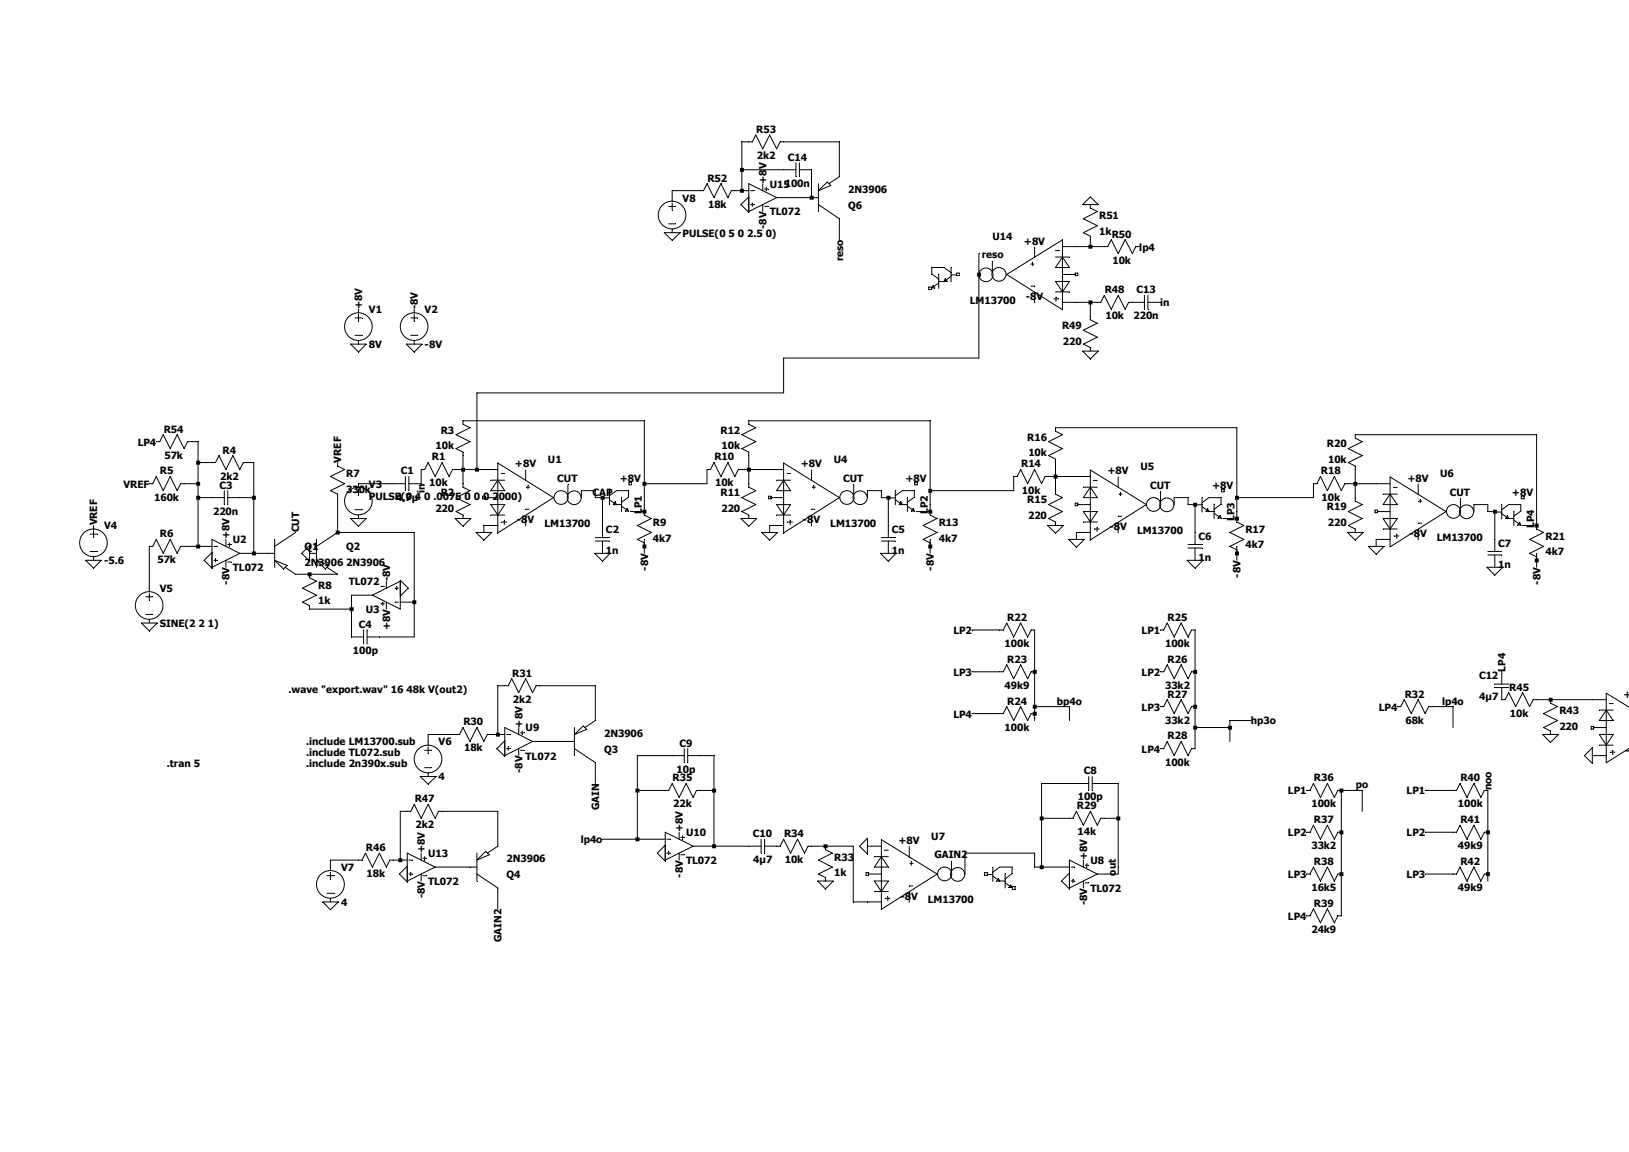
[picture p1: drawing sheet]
<svg xmlns="http://www.w3.org/2000/svg" width="297mm" height="210mm" viewBox="0 0 297 210" stroke-linecap="round" stroke-linejoin="round" font-family="sans-serif">
<g fill="none" stroke="#000" stroke-width=".18">
<path d="M88 90.5h.5v.4h-.5zM88.2 85.6h2.6M88.2 90.7h2.6M88.2 95.8h2.6M89.5 87.5h2.5M89.5 92h2.5l-1.2 1.9zM89.5 93.9h2.5M90.8 87.5l1.2 2h-2.5zM90.8 84.4l10.1 6.3-10.1 6.5zM91.4 86.3h.6M91.5 95.2h.9M91.9 94.8v.8"/>
<path d="M95.8 85.7v1.9M95.8 94v1.9M95.8 92.8h.7M96 88.8h.6M96.3 88.5v.6M103.5 88.4v1.7M110.2 90.8h.9M111.1 90.4l1.3-.9h2.2v1.1l-1.3 1M111.1 91.1l1.3 .9-.3-.5-.3 .5h1.5M111.1 89.5v2.5M113.3 90.6v2.7M113.3 92.3l1.3 .9"/>
<path d="M114.3 92.7l.3 .5h-.6z"/>
<circle cx="102.3" cy="90.7" r="1.27"/>
<circle cx="104.7" cy="90.7" r="1.26"/>
</g>
<g fill="none" stroke="#000" stroke-width=".18">
<path d="M64.7 58h1.3M65.4 56.4v.6M65.4 57.3v1.3M74.9 58h1.3M75.5 56.4v.6M75.5 57.3v1.3M64.7 61.1h1.3M65.4 62.1v.6M74.9 61.1h1.3M75.5 62.1v.6M84.4 76.7v.6l1.3 .7-2.6 1.2 2.6 1.3-2.6 1.3 1.3 .6v.7M16.4 97.4h1.3"/>
<path d="M17.1 95.8v.6M17.1 96.7v1.3M27.2 88.2h.7l.6-1.3 1.3 2.6 1.2-2.6 1.3 2.6 .6-1.3h.7M27.2 99.6h.7l.6-1.3 1.3 2.6 1.2-2.6 1.3 2.6 .6-1.3h.7M38.7 98.3l5 2.6-5 2.5zM38.7 90.7h2.2M38.7 84.3h.6l.6-1.2 1.3 2.5 1.3-2.5 1.2 2.5 .7-1.3h.6M39 99.6h.6M40.9 89.5v2.5M41.2 98.3v1.3M41.5 99.3h.7M41.5 90.7h2.2"/>
<path d="M41.5 89.5v2.5M41.8 99v.6M50.1 98.3v5.1M53.9 97.1l-3.8 2.5M57.7 98.3v5.1M61.6 97.1l-3.9 2.5M61.6 84.3v.7l1.2 .6-2.6 1.3 2.6 1.3-2.6 1.3 1.4 .6v.6M64.7 89.7h1.3M64.7 92.9h1.3M65.4 88.2v.6M65.4 89.1v1.3M65.4 93.9v.6"/>
<path d="M71.7 88.2h2.2M73.9 86.9v2.6M74.5 88.2h2.3M74.5 86.9v2.6M76.8 85.6h.6l.7-1.3 1.2 2.6 1.3-2.6 1.3 2.6 .6-1.3h.6M84.4 88.2v.6l1.3 .7-2.6 1.2 2.6 1.3-2.6 1.3 1.3 .6v.6M108.5 98h2.6M108.5 98.6h2.6M109.9 95.8v2.2M109.9 98.6v2.3M117.5 93.3v.6l1.2 .6-2.5 1.3 2.5 1.3-2.5 1.2 1.3 .7v.6M140.1 90.5h.5v.4h-.5z"/>
<path d="M140.3 85.6h2.6M140.3 90.7h2.6M140.3 95.8h2.6M141.6 87.5h2.5M141.6 92h2.5l-1.2 1.9zM141.6 93.9h2.5M142.9 87.5l1.2 2h-2.5zM142.9 84.4l10.1 6.3-10.1 6.5zM143.5 86.3h.6M143.6 95.2h.9M144.1 94.8v.8M148 85.7v1.9"/>
<path d="M148 94v1.9M148 92.8h.6M148.1 88.8h.6M148.4 88.5v.6M155.7 88.4v1.7M162.3 90.8h.9M163.2 90.4l1.3-.9h2.2v1.1l-1.3 1M163.2 91.1l1.3 .9-.2-.5-.3 .5h1.4M163.2 89.5v2.5M165.4 90.6v2.7M165.4 92.3l1.3 .9M166.5 92.7l.2 .5h-.5z"/>
<path d="M16.4 100.5h1.3M17.1 101.5v.7M26.6 108.8h1.3M26.6 112h1.3M27.2 107.2v.7M27.2 108.2v1.2M27.2 112.9v.7M39 102.2h.6M39.3 101.8v.6M41.2 102.2v1.2M41.5 102.4h.7M48.8 100.9h1.3"/>
<path d="M50.1 102.2l2.2 .9-.6 .6zM52 103.4l1.9 1.3M56.4 100.9h1.3M56.4 104.7v.6l1.3 .7-2.5 1.2 2.5 1.3-2.5 1.3 1.2 .6v.6M57.7 102.2l2.2 .9-.6 .6zM59.6 103.4l2 1.3M64.1 116.1h2.2M66.3 114.9v2.5M66.9 116.1h2.3M66.9 114.9v2.5M67.9 108.5l5.1-2.5v5zM69.5 110.1h.6"/>
<path d="M69.5 106.9h.6M69.8 109.8v.6M70.4 106v1.2M70.4 109.8v1.2M72 109.8h.6M72 107.2h.6M72.3 106.9v.6"/>
<circle cx="65.3" cy="59.5" r="2.52"/>
<circle cx="75.5" cy="59.5" r="2.52"/>
<circle cx="17" cy="99" r="2.52"/>
<circle cx="65.3" cy="91.3" r="2.52"/>
<circle cx="154.4" cy="90.7" r="1.27"/>
<circle cx="156.8" cy="90.8" r="1.27"/>
<circle cx="27.2" cy="110.4" r="2.52"/>
</g>
<g fill="none" stroke="#000" stroke-width=".18">
<path d="M136.5 76.7v.6l1.3 .7-2.5 1.2 2.5 1.3-2.5 1.3 1.2 .6v.7M128.9 85.6h.6l.7-1.3 1.2 2.6 1.3-2.6 1.3 2.6 .6-1.3h.7M136.5 88.2v.6l1.3 .7-2.5 1.2 2.5 1.3-2.5 1.3 1.2 .6v.6M160.7 98h2.5M160.7 98.6h2.5M162 95.8v2.2M162 98.6v2.3M169.6 93.3v.6l1.3 .6-2.6 1.3 2.6 1.3-2.6 1.2 1.3 .7v.6M196 91.7h.5v.5h-.5zM196.3 86.9h2.5M196.3 92h2.5M196.3 97.1h2.5"/>
<path d="M197.5 88.8h2.6M197.5 93.3h2.6l-1.3 1.9zM197.5 95.2h2.6M198.8 88.8l1.3 1.9h-2.6zM198.8 85.7l10.2 6.3-10.2 6.4zM199.4 87.6h.7M199.5 96.4h.9M200 96.1v.8M203.9 87v1.9M203.9 95.2v2M203.9 94.1h.6M204 90.1h.6"/>
<path d="M204.3 89.7v.7M211.6 89.7v1.7M218.2 92h1M219.2 91.7l1.2-1h2.2v1.2l-1.2 .9M219.2 92.4l1.2 .9-.2-.5-.3 .5h1.5M219.2 90.7v2.6M221.4 91.9v2.6M221.4 93.6l1.2 .8M222.4 94l.2 .4h-.5z"/>
<circle cx="210.4" cy="92" r="1.27"/>
<circle cx="212.8" cy="92" r="1.27"/>
</g>
<g fill="none" stroke="#000" stroke-width=".18">
<path d="M192.4 78v.6l1.3 .6-2.5 1.3 2.5 1.3-2.5 1.3 1.2 .6v.6M184.8 86.9h.7l.6-1.3 1.3 2.6 1.2-2.6 1.3 2.6 .6-1.3h.7M192.4 89.5v.6l1.3 .6-2.5 1.3 2.5 1.3-2.5 1.2 1.2 .7v.6M216.6 99.3h2.6M216.6 99.9h2.6M217.9 97.1v2.2M217.9 99.9v2.3M225.5 94.5v.7l1.3 .6-2.6 1.3 2.6 1.2-2.6 1.3 1.3 .6v.7M250.7 93h.5v.5h-.5zM250.9 88.2h2.5M250.9 93.3h2.5M250.9 98.3h2.5"/>
<path d="M252.2 90.1h2.6M252.2 94.5h2.6l-1.4 1.9zM252.2 96.4h2.6M253.4 90.1l1.4 1.9h-2.6zM253.4 87l10.3 6.3-10.3 6.4zM254.1 88.9h.7M254.2 97.7h.9M254.7 97.4v.8M258.6 88.2v1.9M258.6 96.5v1.9M258.6 95.4h.6M258.7 91.4h.5"/>
<path d="M259 91v.7M266.3 90.9v1.8M272.8 93.3h1M273.8 92.9l1.3-.9h2.2v1.2l-1.3 .9M273.8 93.6l1.3 .9-.3-.5-.3 .5h1.5M273.8 92v2.6M276 93.2v2.6M276 94.8l1.3 .9M277.1 95.2l.2 .5h-.6z"/>
<circle cx="265" cy="93.2" r="1.26"/>
<circle cx="267.4" cy="93.3" r="1.27"/>
</g>
<g fill="none" stroke="#000" stroke-width=".18">
<path d="M247.1 79.2v.7l1.3 .6-2.6 1.3 2.6 1.3-2.6 1.2 1.3 .7v.6M239.5 88.2h.6l.6-1.3 1.3 2.6 1.3-2.6 1.3 2.6 .6-1.3h.6M247.1 90.7v.7l1.3 .6-2.6 1.3 2.6 1.2-2.6 1.3 1.3 .6v.7M272.5 98.3v2.2M280.2 95.8v.6l1.2 .7-2.5 1.2 2.5 1.3-2.5 1.3 1.3 .6v.7M182.3 114.9h.6l.7-1.3 1.2 2.5 1.3-2.5 1.3 2.5 .6-1.2h.6M211.5 114.9h.7l.6-1.3 1.3 2.5 1.2-2.5 1.3 2.5 .7-1.2h.6M271.3 100.5h2.5M271.3 101.2h2.5M272.5 101.2v2.2M182.3 122.5h.6l.7-1.3 1.2 2.5 1.3-2.5 1.3 2.5 .6-1.2h.6M182.3 130.1h.6l.7-1.3 1.2 2.6 1.3-2.6 1.3 2.6 .6-1.3h.6"/>
<path d="M211.5 122.5h.7l.6-1.3 1.3 2.5 1.2-2.5 1.3 2.5 .7-1.2h.6M211.5 128.8h.7l.6-1.2 1.3 2.5 1.2-2.5 1.3 2.5 .7-1.3h.6M211.5 136.5h.7l.6-1.3 1.3 2.6 1.2-2.6 1.3 2.6 .7-1.3h.6M254.8 128.8h.6l.6-1.2 1.3 2.5 1.3-2.5 1.2 2.5 .7-1.3h.6M157.9 159.1h.5v.5h-.5zM158.2 154.3h2.5M158.2 159.3h2.5M159.4 156.2h2.6M160.7 156.2l1.3 1.9h-2.6zM160.7 153.1l10.2 6.2-10.2 6.5zM161.3 155h.7M165.8 154.3v2"/>
<path d="M165.9 157.4h.6M166.2 157.1v.6M173.5 157.1v1.7M180 159.4h1M181 159l1.3-.9h2.2v1.2l-1.2 .9M181 159.7l1.3 .9-.3-.5-.3 .5h1.6M181 158.1v2.6M183.3 159.3v2.6M158.2 164.4h2.5M159.4 160.6h2.6l-1.3 1.9zM159.4 162.5h2.6M161.4 163.8h.9"/>
<path d="M161.9 163.5v.8M165.8 162.6v1.9M165.8 161.5h.6M183.3 161l1.2 .8M184.3 161.3l.2 .5h-.6z"/>
<circle cx="172.3" cy="159.3" r="1.27"/>
<circle cx="174.6" cy="159.4" r="1.27"/>
</g>
<path d="M179.5 159.1h.5v.5h-.5z" fill="none" stroke="#000" stroke-width=".18"/>
<path d="M184.6 161.6h.5v.5h-.5z" fill="none" stroke="#000" stroke-width=".18"/>
<g fill="none" stroke="#000" stroke-width=".18">
<path d="M77.4 136.8h1.3M77.4 140h1.3M78.1 135.2v.6M78.1 136.1v1.3M83.1 133.9h.7l.6-1.3 1.3 2.6 1.3-2.6 1.2 2.6 .7-1.3h.6M92 132.6l5.1 2.6-5.1 2.6zM92 125h.7l.6-1.3 1.3 2.6 1.2-2.6 1.3 2.6 .6-1.3h.7M92.4 133.9h.6M92.4 136.5h.6M92.7 136.1v.7M94.6 132.6v1.3M94.6 136.5v1.3"/>
<path d="M94.9 133.6h.6M94.9 136.8h.6M95.2 133.3v.6M103.5 135.2h1.2M104.7 133.9l1.6-1.6 .7 .7zM104.7 132.6v5.2M104.7 136.5l3.8 2.5M108.5 131.4l-1.9 1.2M122.6 137.8h2.2M124.8 136.5v2.5M125.4 137.8h2.2M125.4 136.5v2.5"/>
<path d="M290.1 132.4h.5v.5h-.5zM290.3 137.8h2.6M290.3 127.6h2.6M290.3 132.6h2.6M291.6 133.9h2.5l-1.2 1.9zM291.6 129.5h2.5M291.6 135.8h2.5M292.9 129.5l1.2 1.9h-2.5zM293.5 128.3h.6M293.6 137.1h.9M294 136.8v.8M297.1 128.9l-4.2-2.5v12.7l4.2-2.7"/>
<path d="M78.1 140.9v.7M121.3 151.7l5.1 2.6-5.1 2.5zM121.3 144.1h.6l.7-1.3 1.2 2.6 1.3-2.6 1.3 2.6 .6-1.3h.6M121.6 153h.6M121.6 155.5h.6M121.9 155.2v.6M123.8 151.7v1.3M123.8 155.5v1.3M124.1 152.7h.7M124.1 155.8h.7M124.5 152.4v.6M136.5 154.3h2.3"/>
<path d="M138.8 153v2.5M139.4 154.3h2.8l.7-1.3 1.2 2.5 1.3-2.5 1.3 2.5 .6-1.2h.7M139.4 153v2.5M150.5 154.3v.6l1.3 .6-2.6 1.3 2.6 1.3-2.6 1.2 1.3 .7v.6M195 156.8l5.1 2.5-5.1 2.6zM195 149.2h.6l.7-1.3 1.2 2.6 1.3-2.6 1.3 2.6 .6-1.3h.6M195.3 158.1h.7M196.3 142.8h2.2M197.5 156.8v1.3M197.9 157.7h.6M198.2 157.4v.7M198.5 141.6v2.5"/>
<path d="M199.1 142.8h2.2M199.1 141.6v2.5M238.2 144.1h.6l.7-1.3 1.2 2.6 1.3-2.6 1.3 2.6 .6-1.3h.7M238.2 151.7h.6l.7-1.2 1.2 2.5 1.3-2.5 1.3 2.5 .6-1.3h.7M238.2 159.3h.6l.7-1.2 1.2 2.5 1.3-2.5 1.3 2.5 .6-1.3h.7M264.9 144.1h.7l.6-1.3 1.3 2.6 1.2-2.6 1.3 2.6 .6-1.3h.7M264.9 151.7h.7l.6-1.2 1.3 2.5 1.2-2.5 1.3 2.5 .6-1.3h.7M264.9 159.3h.7l.6-1.2 1.3 2.5 1.2-2.5 1.3 2.5 .6-1.3h.7M195.3 160.6h.7M195.6 160.3v.7M197.5 160.6v1.3M197.9 161h.6"/>
<path d="M238.2 167h.6l.7-1.3 1.2 2.5 1.3-2.5 1.3 2.5 .6-1.2h.7"/>
<circle cx="78" cy="138.4" r="2.52"/>
</g>
<g fill="none" stroke="#000" stroke-width=".18">
<path d="M170.1 52l.3 .5h-.5zM171.2 50v2.6M171.2 51.6l-1.3 .9M173.4 49.7l-1.3-.9h-2.2v1.2l1.3 .9M173.4 50.4l-1.3 .9 .2-.5 .4 .5h-1.5M173.4 48.8v2.6M173.4 50.1h.9M180.9 47.7v1.8M183.6 50l10.1-6.3v12.8zM187.9 48.1h.6M188 52.2h.6M188.3 47.8v.6"/>
<path d="M188.6 45v1.9M188.6 53.3v1.9M192.2 54.5h.8M192.4 46.9h2.6M192.4 51.3h2.6l-1.3 1.9zM192.4 53.2h2.6M192.4 45.7h.7M192.5 54.1v.8M193.7 46.9l1.3 1.9h-2.6zM193.7 45h2.6M193.7 50h2.6M193.7 55.1h2.6"/>
<path d="M196 49.8h.5v.4h-.5zM272.5 125.3h2.6M272.5 124.7h2.6M273.8 125.3v2.3h.6l.7-1.3 1.3 2.5 1.2-2.5 1.3 2.5 .6-1.2h.7M273.8 122.5v2.2M282.7 127.6v.6l1.3 .6-2.6 1.3 2.6 1.3-2.6 1.2 1.3 .7v.6M59.6 159.6h1.3M60.2 158.1v.6M60.2 159v1.3M65.4 156.8h.6l.6-1.3 1.3 2.6 1.3-2.6 1.2 2.6 .7-1.3h.6M74.3 155.5l5 2.6-5 2.5zM74.3 147.9h.6l.6-1.3 1.3 2.6 1.3-2.6 1.2 2.6 .7-1.3h.6"/>
<path d="M74.5 156.8h.7M74.5 159.3h.7M74.9 159v.6M76.8 155.5v1.3M76.8 159.3v1.3M77.1 156.5h.6M77.1 159.6h.6M77.4 156.2v.6M85.7 158.1h1.3M87 155.5v5.1M87 159.3l3.8 2.6M88.6 155.2l.6 .6-2.2 1z"/>
<path d="M90.8 154.3l-1.9 1.2M59.6 162.9h1.3M60.2 163.8v.6"/>
<circle cx="179.8" cy="50.1" r="1.27"/>
<circle cx="182.2" cy="50" r="1.27"/>
<circle cx="60.2" cy="161.2" r="2.53"/>
</g>
<path d="M174.4 49.8h.5v.4h-.5z" fill="none" stroke="#000" stroke-width=".18"/>
<path d="M169.3 52.3h.5v.5h-.5z" fill="none" stroke="#000" stroke-width=".18"/>
<g fill="none" stroke="#000" stroke-width=".18">
<path d="M121.9 37.6h1.3M122.6 37v1.3M135.3 30.9h9.8M136.5 35.9l-1.4 1.4 1.4 1.4v-5.2l5.1 2.5M136.5 34.8h-3.2l-.6 1.2-1.3-2.5-1.2 2.5-1.3-2.5-.6 1.3h-5.7v1.9M136.9 34.8h.6M136.9 37.3h.6M137.2 37v.6M139.1 33.5v1.3M139.1 37.3v1.3M139.4 34.5h.6M139.4 37.6h.6"/>
<path d="M139.7 34.1v.7M141.6 36l-5.1 2.6M141.6 36h7.6M145.1 29.7v2.5M145.8 30.9h2.2v5.1M145.8 29.7v2.5M149.2 34.8l1.6-1.6 .7 .6zM149.2 33.5v5.1M149.2 37.3l3.8 2.6v3.8M151.1 33.5l1.9-1.3v-6.3h-10.8l-.6 1.2-1.3-2.5-1.2 2.5-1.3-2.5-.6 1.3h-1.9v8.9M198.8 37.3v.6l1.3 .7-2.6 1.3 2.6 1.2-2.6 1.3 1.3 .7v1.9M198.8 35.9l1.4 1.4h-2.8z"/>
<path d="M121.1 42.4h2.9l-1.4 1.4zM121.9 40.8h1.3M122.6 41.8v.6M178.5 46.2v19.1h-35.6v6.3h-55.9v14M196.3 55.1h4.4l.6-1.3 1.3 2.6 1.3-2.6 1.2 2.6 .7-1.3h2.9M196.3 45h5.7l.6-1.3 1.3 2.5 1.2-2.5 1.4 2.5 .6-1.2h.6M198.8 55.1v3.2l1.3 .6-2.6 1.3 2.6 1.3-2.6 1.2 1.3 .7v.6M208.7 53.8v2.6M209.3 55.1h2.2M209.3 53.8v2.6M63.9 62.7h2.9l-1.4 1.5zM74.1 62.7h2.9l-1.5 1.5z"/>
<path d="M84.4 76.7h33.1v16.6h-2.6M136.5 76.7h33.1v16.6h-2.6M192.4 78h33.1v16.5h-2.5M197.4 64h2.8l-1.4 1.4zM247.1 79.2h33.1v16.6h-2.6M27.2 99.6v7.6M28.5 80.5h.6l.7-1.3 1.2 2.6 1.3-2.6 1.3 2.6 .6-1.3h1.9v19.1M33.6 99.6h5.1M33.6 88.2h2.5M36.1 84.3h2.6M36.1 90.7h2.6M43.7 90.7h2.6"/>
<path d="M45 84.3h1.3v16.6M56.4 99.4v2.9l-1.4-1.4zM61.6 90.7v6.4h13.9v19h-6.3M63.9 94.5h2.9l-1.4 1.4zM65.4 88.2h6.3M76.8 85.6v2.6M83 94.5h2.9l-1.5 1.4zM83.1 85.6h5.1M84.4 83.1v5.1M86.8 97.1h2.9l-1.5 1.4zM88.2 95.8v1.3M106 90.7v-1.2h2.5v1.2h1.4v5.1"/>
<path d="M114.7 87.9h.4v.5h-.4zM117.5 98.3v2.6M128.9 85.6v2.6h-11.4M135.1 94.5h2.9l-1.5 1.4zM135.3 85.6h5M136.5 83.1v5.1M138.9 97.1h2.9l-1.5 1.4zM140.3 95.8v1.3M158.2 90.7v-1.2h2.5v1.2h1.3v5.1M166.8 87.9h.5v.5h-.5zM169.6 98.3v2.6M184.8 86.9v2.6h-15.2"/>
<path d="M191 95.8h2.9l-1.5 1.4zM191.2 86.9h5.1M192.4 84.3v5.2M194.9 98.3h2.8l-1.4 1.5zM196.3 97.1v1.2M214.1 92v-1.3h2.5v1.3h1.3v5.1M222.7 89.2h.5v.5h-.5zM225.5 99.6v2.6M239.5 88.2v2.5h-14M245.7 97.1h2.8l-1.4 1.4zM245.8 88.2h5.1M247.1 85.6v5.1"/>
<path d="M249.5 99.6h2.8l-1.4 1.4zM250.9 98.3v1.3M268.7 93.3v-1.3h2.6v1.3h1.2v5M277.4 90.5h.5v.4h-.5zM15.6 102.2h2.9l-1.4 1.4zM25.8 113.6h2.9l-1.5 1.4zM37.2 102.2l1.5-1.5v2.9zM43.7 100.9h5.1M53.9 104.7h7.7M56.4 111h7.7M67.9 108.5h-3.8v7.6M73 105.8l1.4 1.4-1.4 1.5z"/>
<path d="M73 109.8h2.5M108.4 100.9h2.9l-1.4 1.4zM160.5 100.9h2.9l-1.4 1.4zM177.2 114.9h5.1M188.6 114.9v16.5M216.5 102.2h2.8l-1.4 1.4zM217.9 114.9v21.6M271.1 103.4h2.9l-1.5 1.5zM280.2 100.9v2.5M83.1 133.9h-5v1.3M89.5 133.9h2.5M92 135v2.9l-1.4-1.4z"/>
<path d="M92 125h-1.2v8.9M97.1 135.2h6.4M98.4 125h10.1v6.4M108.5 139v3.8M122.6 137.8h-6.4v15.2M127.6 137.8h2.6v16.5M177.2 122.5h5.1M177.2 130.1h5.1M188.6 128.8h6.4v2.6M217.9 132.6h6.3M228 131.4h-3.8v3.8M261.1 128.8h3.8v3.8"/>
<path d="M280.2 127.6h10.1M281.3 133.9h2.8l-1.4 1.4zM288.9 137.8l1.4-1.5v2.8zM65.4 156.8h-5.2v1.3M71.7 156.8h2.6M74.3 147.9h-1.3v8.9M74.3 157.9v2.9l-1.5-1.5zM76.6 141.6h2.9l-1.4 1.4zM79.3 158.1h6.4M80.6 147.9h10.2v6.4M109.9 153h11.4M116.2 144.1h5.1"/>
<path d="M121.3 154.1v2.9l-1.5-1.5zM126.4 154.3h10.1M127.6 144.1h2.6M148 154.3h7.6v10.1h2.6M158.2 152.8v2.9l-1.5-1.4zM189.9 149.2h5.1M195 159.2v2.9l-1.5-1.5zM195 158.1h-6.4v-2.6h-12.7v3.8M196.3 142.8h-6.4v15.3M201.3 142.8h2.6v16.5h-3.8M201.3 149.2h2.6M248.4 147.9v-3.8h-3.8v22.9"/>
<path d="M259.8 144.1h5.1M259.8 151.7h5.1M259.8 159.3h5.1M271.3 144.1v16.5M58.8 164.4h2.9l-1.5 1.5zM90.8 161.9v3.8M149.1 160.6h2.8l-1.4 1.5z"/>
<circle cx="122.5" cy="39.2" r="2.52"/>
</g>
<g fill="#000">
<path d="M244.2 159h.7v.7h-.7zM246.8 87.8h.7v.8h-.7zM270.9 151.4h.8v.7h-.8zM270.9 159h.8v.7h-.8zM272.2 92.9h.7v.7h-.7zM279.8 95.5h.7v.7h-.7zM279.8 101.8h.7v.7h-.7zM282.4 127.2h.7v.7h-.7z" fill-rule="evenodd"/>
<path d="M35.8 84h.7v.7h-.7zM35.8 87.8h.7v.8h-.7zM35.8 90.4h.7v.7h-.7zM35.8 99.3h.7v.7h-.7zM45.9 90.4h.8v.7h-.8zM45.9 100.5h.8v.8h-.8zM56.1 104.4h.7v.7h-.7zM61.2 96.7h.7v.8h-.7zM63.8 110.7h.7v.7h-.7zM72.6 156.5h.8v.7h-.8zM75.2 109.4h.7v.8h-.7zM84.1 85.3h.7v.7h-.7zM86.6 85.3h.7v.7h-.7zM90.4 133.6h.7v.7h-.7zM109.5 90.4h.7v.7h-.7zM115.9 143.8h.7v.7h-.7zM115.9 152.7h.7v.7h-.7zM117.1 87.8h.8v.8h-.8zM117.1 92.9h.8v.7h-.8zM117.1 99.3h.8v.7h-.8zM129.8 143.8h.8v.7h-.8zM129.8 153.9h.8v.7h-.8zM134.9 30.6h.7v.7h-.7zM134.9 34.4h.7v.7h-.7zM136.2 85.3h.7v.7h-.7zM147.6 35.7h.7v.7h-.7zM150.2 153.9h.7v.7h-.7zM161.6 90.4h.7v.7h-.7zM169.2 89.1h.8v.7h-.8zM169.2 92.9h.8v.7h-.8zM169.2 99.3h.8v.7h-.8zM178.1 49.7h.8v.7h-.8zM188.3 122.1h.7v.8h-.7zM188.3 128.5h.7v.7h-.7zM188.3 129.8h.7v.7h-.7zM189.6 148.8h.7v.8h-.7zM189.6 157.7h.7v.8h-.7zM192.1 86.5h.7v.7h-.7zM198.5 44.6h.7v.7h-.7zM198.5 54.8h.7v.7h-.7zM203.5 148.8h.8v.8h-.8zM217.6 91.7h.7v.7h-.7zM217.6 122.1h.7v.8h-.7zM217.6 128.5h.7v.7h-.7zM217.6 132.3h.7v.7h-.7zM223.9 132.3h.7v.7h-.7zM225.2 90.4h.7v.7h-.7zM225.2 94.2h.7v.7h-.7zM225.2 100.5h.7v.8h-.7zM244.2 143.8h.7v.7h-.7zM244.2 151.4h.7v.7h-.7z" fill-rule="evenodd"/>
</g>
<g font-size="1.8">
<text x="137.9" y="24.2">R53</text>
<text x="138" y="29">2k2</text>
<text x="143.6" y="29.3">C14</text>
<text x="129" y="33.1">R52</text>
<text x="139.7" y="33.5" transform="rotate(-90 139.7 33.5)">+8V</text>
<text x="140.3" y="34.2">U15</text>
<text x="143.1" y="34">100n</text>
<text x="154.6" y="35.2">2N3906</text>
<text x="124.5" y="36.7">V8</text>
<text x="129.1" y="37.8">18k</text>
<text x="139.7" y="41.7" transform="rotate(-90 139.7 41.7)">-8V</text>
<text x="140.3" y="39.3">TL072</text>
<text x="154.6" y="38">Q6</text>
<text x="200.4" y="40">R51</text>
<text x="124.5" y="43.1">PULSE(0 5 0 2.5 0)</text>
<text x="153.7" y="47.7" transform="rotate(-90 153.7 47.7)">reso</text>
<text x="179" y="47.1">reso</text>
<text x="180.9" y="43.8">U14</text>
<text x="186.7" y="44.6">+8V</text>
<text x="200.4" y="42.8">1k</text>
<text x="202.7" y="43.3">R50</text>
<text x="207.7" y="45.7">lp4</text>
<text x="201.4" y="53.5">R48</text>
<text x="202.8" y="48">10k</text>
<text x="207.2" y="53.5">C13</text>
<text x="66" y="56.4" transform="rotate(-90 66 56.4)">+8V</text>
<text x="67.3" y="57.1">V1</text>
<text x="76.2" y="56.4" transform="rotate(-90 76.2 56.4)">-8V</text>
<text x="77.4" y="57.1">V2</text>
<text x="176.8" y="55.4">LM13700</text>
<text x="187" y="54.7">-8V</text>
<text x="193.6" y="59.9">R49</text>
<text x="201.5" y="58.2">10k</text>
<text x="206.7" y="58.2">220n</text>
<text x="211.5" y="55.8">in</text>
<text x="67.3" y="63.5">8V</text>
<text x="77.4" y="63.5">-8V</text>
<text x="193.8" y="62.8">220</text>
<text x="25.1" y="81.2">LP4</text>
<text x="29.8" y="78.9">R54</text>
<text x="30" y="83.6">57k</text>
<text x="40.6" y="82.7">R4</text>
<text x="78.7" y="83.9">R1</text>
<text x="79.4" y="81.9">10k</text>
<text x="80.3" y="79">R3</text>
<text x="130.3" y="83.9">R10</text>
<text x="131.4" y="79">R12</text>
<text x="131.6" y="81.9">10k</text>
<text x="187.3" y="80.3">R16</text>
<text x="187.5" y="83.1">10k</text>
<text x="241.9" y="81.6">R20</text>
<text x="22.5" y="88.9">VREF</text>
<text x="29.2" y="86.5">R5</text>
<text x="40" y="89.1">C3</text>
<text x="40.1" y="87.4">2k2</text>
<text x="62.2" y="84.3" transform="rotate(-90 62.2 84.3)">VREF</text>
<text x="63.1" y="87">R7</text>
<text x="63.1" y="89.8">330k</text>
<text x="67.3" y="88.9">V3</text>
<text x="73.1" y="86.5">C1</text>
<text x="77.5" y="89.9" transform="rotate(-90 77.5 89.9)">in</text>
<text x="78.3" y="88.7">10k</text>
<text x="93.9" y="85.2">+8V</text>
<text x="99.9" y="84.5">U1</text>
<text x="101.6" y="87.8">CUT</text>
<text x="113" y="87.8">+8V</text>
<text x="130.4" y="88.7">10k</text>
<text x="146" y="85.2">+8V</text>
<text x="152" y="84.5">U4</text>
<text x="153.7" y="87.8">CUT</text>
<text x="165.1" y="87.8">+8V</text>
<text x="186.2" y="85.2">R14</text>
<text x="201.9" y="86.5">+8V</text>
<text x="207.9" y="85.8">U5</text>
<text x="209.7" y="89.1">CUT</text>
<text x="221" y="89.1">+8V</text>
<text x="240.8" y="86.5">R18</text>
<text x="242.1" y="84.4">10k</text>
<text x="256.6" y="87.8">+8V</text>
<text x="262.6" y="87">U6</text>
<text x="17.7" y="95.8" transform="rotate(-90 17.7 95.8)">VREF</text>
<text x="28.1" y="91.3">160k</text>
<text x="38.9" y="93.8">220n</text>
<text x="67.3" y="91.1">PULSE(0 4 0 .0075 0 0 0 2000)</text>
<text x="72.2" y="91.3">4.7µ</text>
<text x="79.4" y="93.3">220</text>
<text x="80.3" y="90.5">R2</text>
<text x="94.2" y="95.4">-8V</text>
<text x="108" y="90.3">CAP</text>
<text x="117.1" y="93.7" transform="rotate(-90 117.1 93.7)">LP1</text>
<text x="119" y="95.9">R9</text>
<text x="131.4" y="90.5">R11</text>
<text x="131.5" y="93.3">220</text>
<text x="146.3" y="95.4">-8V</text>
<text x="169.2" y="93.7" transform="rotate(-90 169.2 93.7)">LP2</text>
<text x="171.2" y="95.9">R13</text>
<text x="186.3" y="90">10k</text>
<text x="187.3" y="91.7">R15</text>
<text x="187.5" y="94.6">220</text>
<text x="225.1" y="95" transform="rotate(-90 225.1 95)">LP3</text>
<text x="241" y="91.3">10k</text>
<text x="241.9" y="93">R19</text>
<text x="242.1" y="95.9">220</text>
<text x="264.3" y="90.3">CUT</text>
<text x="275.7" y="90.3">+8V</text>
<text x="19" y="96.5">V4</text>
<text x="29.2" y="98">R6</text>
<text x="41.9" y="98.3" transform="rotate(-90 41.9 98.3)">+8V</text>
<text x="42.5" y="99.1">U2</text>
<text x="54.6" y="97.1" transform="rotate(-90 54.6 97.1)">CUT</text>
<text x="55.5" y="100.3">Q1</text>
<text x="63.1" y="100.3">Q2</text>
<text x="99.3" y="96">LM13700</text>
<text x="110.5" y="97.2">C2</text>
<text x="110.5" y="101">1n</text>
<text x="119" y="98.7">4k7</text>
<text x="151.4" y="96">LM13700</text>
<text x="162.6" y="97.2">C5</text>
<text x="162.6" y="101">1n</text>
<text x="171.2" y="98.7">4k7</text>
<text x="202.3" y="96.7">-8V</text>
<text x="207.3" y="97.3">LM13700</text>
<text x="218.5" y="98.4">C6</text>
<text x="227.1" y="97.2">R17</text>
<text x="227.1" y="100">4k7</text>
<text x="257" y="98">-8V</text>
<text x="262" y="98.6">LM13700</text>
<text x="273.2" y="99.7">C7</text>
<text x="279.7" y="96.2" transform="rotate(-90 279.7 96.2)">LP4</text>
<text x="281.8" y="98.4">R21</text>
<text x="281.8" y="101.3">4k7</text>
<text x="19" y="102.9">-5.6</text>
<text x="28.7" y="102.7">57k</text>
<text x="29.1" y="107.9">V5</text>
<text x="41.9" y="106.6" transform="rotate(-90 41.9 106.6)">-8V</text>
<text x="42.5" y="104.1">TL072</text>
<text x="55.5" y="103.2">2N3906</text>
<text x="58" y="107.3">R8</text>
<text x="63.1" y="103.2">2N3906</text>
<text x="63.6" y="106.7">TL072</text>
<text x="71.1" y="106" transform="rotate(-90 71.1 106)">-8V</text>
<text x="118.2" y="104.1" transform="rotate(-90 118.2 104.1)">-8V</text>
<text x="170.3" y="104.1" transform="rotate(-90 170.3 104.1)">-8V</text>
<text x="218.5" y="102.2">1n</text>
<text x="226.2" y="105.3" transform="rotate(-90 226.2 105.3)">-8V</text>
<text x="273.2" y="103.5">1n</text>
<text x="280.8" y="106.6" transform="rotate(-90 280.8 106.6)">-8V</text>
<text x="58" y="110.2">1k</text>
<text x="66.7" y="111.8">U3</text>
<text x="183.6" y="113.2">R22</text>
<text x="212.9" y="113.2">R25</text>
<text x="29.1" y="114.3">SINE(2 2 1)</text>
<text x="64.3" y="119.2">100p</text>
<text x="65.4" y="114.5">C4</text>
<text x="71.1" y="114.9" transform="rotate(-90 71.1 114.9)">+8V</text>
<text x="173.8" y="115.6">LP2</text>
<text x="183.2" y="117.9">100k</text>
<text x="208.2" y="115.6">LP1</text>
<text x="212.4" y="117.9">100k</text>
<text x="93.4" y="123.4">R31</text>
<text x="173.8" y="123.2">LP3</text>
<text x="183.2" y="125.6">49k9</text>
<text x="183.6" y="120.8">R23</text>
<text x="208.2" y="123.2">LP2</text>
<text x="212.4" y="125.6">33k2</text>
<text x="212.9" y="120.8">R26</text>
<text x="269.7" y="123.8">C12</text>
<text x="274.5" y="122.5" transform="rotate(-90 274.5 122.5)">LP4</text>
<text x="275.2" y="125.9">R45</text>
<text x="52.6" y="126.4">.wave &quot;export.wav&quot; 16 48k V(out2)</text>
<text x="93.5" y="128.1">2k2</text>
<text x="173.8" y="130.8">LP4</text>
<text x="183.6" y="128.4">R24</text>
<text x="192.7" y="128.4">bp4o</text>
<text x="208.2" y="129.5">LP3</text>
<text x="212.4" y="131.9">33k2</text>
<text x="212.9" y="127.2">R27</text>
<text x="251.4" y="129.5">LP4</text>
<text x="256.1" y="127.2">R32</text>
<text x="256.2" y="131.9">68k</text>
<text x="262.9" y="128.4">lp4o</text>
<text x="269.7" y="127.6">4µ7</text>
<text x="275.3" y="130.6">10k</text>
<text x="284.3" y="130.2">R43</text>
<text x="296" y="127.2">+8</text>
<text x="55.8" y="135.9">.include LM13700.sub</text>
<text x="55.8" y="137.8">.include TL072.sub</text>
<text x="80" y="135.9">V6</text>
<text x="84.5" y="132.2">R30</text>
<text x="84.6" y="137">18k</text>
<text x="95.3" y="132.6" transform="rotate(-90 95.3 132.6)">+8V</text>
<text x="95.8" y="133.3">U9</text>
<text x="110.2" y="137.2">Q3</text>
<text x="110.2" y="134.3">2N3906</text>
<text x="123.9" y="136.1">C9</text>
<text x="183.2" y="133.2">100k</text>
<text x="208.2" y="137.2">LP4</text>
<text x="212.9" y="134.8">R28</text>
<text x="228" y="132.1">hp3o</text>
<text x="284.3" y="133.1">220</text>
<text x="296.3" y="137.4">-8</text>
<text x="30.4" y="139.7">.tran 5</text>
<text x="55.8" y="139.7">.include 2n390x.sub</text>
<text x="80" y="142.3">4</text>
<text x="95.3" y="140.9" transform="rotate(-90 95.3 140.9)">-8V</text>
<text x="95.8" y="138.5">TL072</text>
<text x="122.6" y="142.5">R35</text>
<text x="123.4" y="140.8">10p</text>
<text x="197.6" y="141.2">C8</text>
<text x="212.4" y="139.6">100k</text>
<text x="239.6" y="142.5">R36</text>
<text x="247.2" y="143.7">po</text>
<text x="266.3" y="142.5">R40</text>
<text x="75.6" y="146.3">R47</text>
<text x="109.2" y="147.7" transform="rotate(-90 109.2 147.7)">GAIN</text>
<text x="122.8" y="147.2">22k</text>
<text x="196.3" y="147.5">R29</text>
<text x="196.5" y="145.9">100p</text>
<text x="234.8" y="144.8">LP1</text>
<text x="239.1" y="147.2">100k</text>
<text x="256.5" y="144.8">LP1</text>
<text x="265.8" y="147.2">100k</text>
<text x="272" y="144.1" transform="rotate(-90 272 144.1)">noo</text>
<text x="66.7" y="155.2">R46</text>
<text x="75.7" y="151">2k2</text>
<text x="77.5" y="155.5" transform="rotate(-90 77.5 155.5)">+8V</text>
<text x="105.9" y="153.7">lp4o</text>
<text x="124.5" y="151.7" transform="rotate(-90 124.5 151.7)">+8V</text>
<text x="125.1" y="152.4">U10</text>
<text x="137.3" y="152.6">C10</text>
<text x="143" y="152.6">R34</text>
<text x="163.8" y="153.9">+8V</text>
<text x="169.8" y="153.2">U7</text>
<text x="196.5" y="152.3">14k</text>
<text x="234.8" y="152.4">LP2</text>
<text x="239.1" y="154.8">33k2</text>
<text x="239.6" y="150.1">R37</text>
<text x="256.5" y="152.4">LP2</text>
<text x="265.8" y="154.8">49k9</text>
<text x="266.3" y="150.1">R41</text>
<text x="62.2" y="158.8">V7</text>
<text x="66.8" y="159.9">18k</text>
<text x="78.1" y="156.3">U13</text>
<text x="78.1" y="161.3">TL072</text>
<text x="92.4" y="160.1">Q4</text>
<text x="92.4" y="157.2">2N3906</text>
<text x="124.5" y="160" transform="rotate(-90 124.5 160)">-8V</text>
<text x="125.1" y="157.5">TL072</text>
<text x="137.3" y="157.4">4µ7</text>
<text x="143.1" y="157.4">10k</text>
<text x="152.1" y="156.9">R33</text>
<text x="152.1" y="159.7">1k</text>
<text x="170.4" y="156.4">GAIN2</text>
<text x="198.2" y="156.8" transform="rotate(-90 198.2 156.8)">+8V</text>
<text x="198.8" y="157.5">U8</text>
<text x="203.5" y="159.6" transform="rotate(-90 203.5 159.6)">out</text>
<text x="234.8" y="160.1">LP3</text>
<text x="239.6" y="157.7">R38</text>
<text x="256.5" y="160.1">LP3</text>
<text x="266.3" y="157.7">R42</text>
<text x="62.2" y="165.1">4</text>
<text x="77.5" y="163.8" transform="rotate(-90 77.5 163.8)">-8V</text>
<text x="164.2" y="164">-8V</text>
<text x="169.2" y="164.7">LM13700</text>
<text x="198.2" y="165.1" transform="rotate(-90 198.2 165.1)">-8V</text>
<text x="198.8" y="162.6">TL072</text>
<text x="234.8" y="167.7">LP4</text>
<text x="239.1" y="162.4">16k5</text>
<text x="239.6" y="165.3">R39</text>
<text x="265.8" y="162.4">49k9</text>
<text x="91.4" y="171.7" transform="rotate(-90 91.4 171.7)">GAIN2</text>
<text x="239.1" y="170.1">24k9</text>
</g>
</svg>
